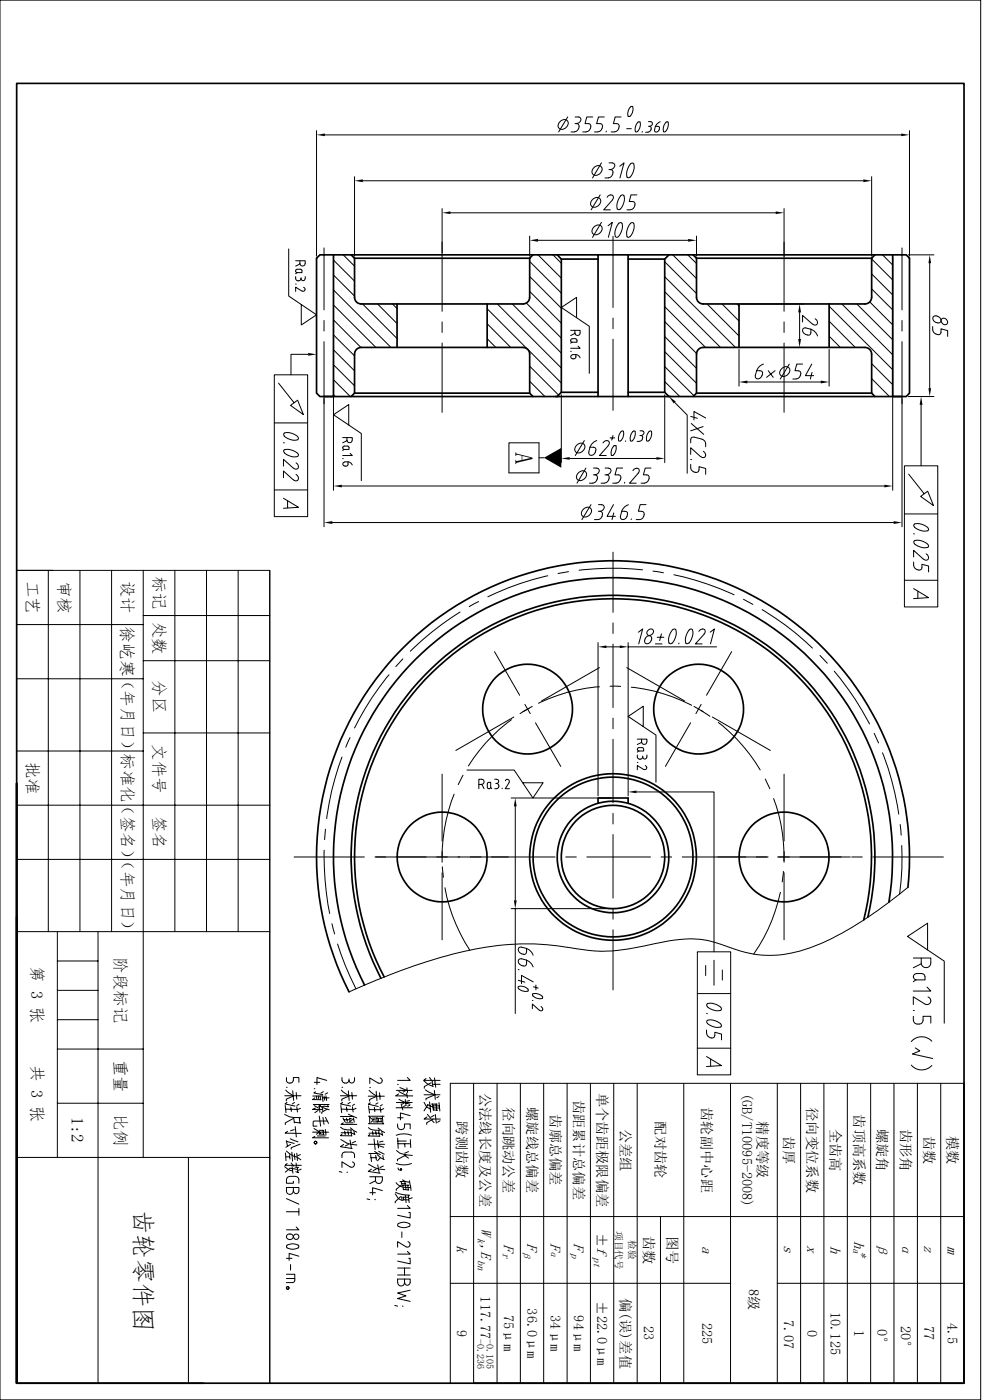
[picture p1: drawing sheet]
<svg xmlns="http://www.w3.org/2000/svg" width="297mm" height="420mm" viewBox="0 0 297 420" stroke-linecap="round" stroke-linejoin="round" font-family="sans-serif">
<g fill="none" stroke="#000" stroke-width=".3">
<path d="M0 0h293.9v419.9h-293.9zM94.9 39.2v37.6M168.1 36.2a1.28 1.28 0 0 1 1.9 0 1.28 1.28 0 0 1-.2 1.9 1.32 1.32 0 0 1-1.5 .7 1.32 1.32 0 0 1-1-1.3zM170.1 35.1l-2.7 4.5M172.3 37.1h.5M172.4 35.1h1a.92 .92 0 0 1 .7 .9 .92 .92 0 0 1-.7 .9l-.6 .1M172.8 37.1l.5 .1 .2 .4-.1 1M173.4 38.6l-.7 .8-1.5 .2M176.9 38.6l-.7 .8-1.5 .2M177.6 35.1h-1.7l-.6 2 1.5 .1 .3 .6-.1 .8M178.2 39.6h1M181.1 35.1h-1.7l-.6 2h1.3a1.42 1.42 0 0 1 .3 1.5 1.42 1.42 0 0 1-1.2 .9"/>
<path d="M181.7 39.3v.3M186.1 35.1h-1.7l-.5 2h1.2a1.42 1.42 0 0 1 .3 1.5 1.42 1.42 0 0 1-1.2 .9l-1 .1M187.8 38.6h1.4M188.2 34.8a2.36 2.36 0 0 1 1.3-2.9 2.6 2.6 0 0 1-.6 2.9M188.9 34.8l-.3 .2-.3-.2M191.1 39.4l-.3 .2-.3-.1M191.2 36.7a3.4 3.4 0 0 0-.8 2.8M191.8 36.7l-.4-.2-.2 .2M191.9 36.7a3.4 3.4 0 0 1-.8 2.8M192.5 39.5l-.1 .2M194.4 36.5h.7M194.4 37.9h.3"/>
<path d="M194.6 37.9l.6 .4-.1 .6M195 36.5a.7 .7 0 0 1 .5 .9 .7 .7 0 0 1-.8 .5M195.1 38.9l-.5 .6-1.1 .2M196.4 37.9l-.2 1a.68 .68 0 0 0 .7 .7 .68 .68 0 0 0 .6-.7M196.4 37.9l1.1 .1 .1 .6M197.7 38.6l-.1 .3M197.9 36.5l-1.1 .8-.3 .6M199.6 36.7l.4-.2a1.51 1.51 0 0 1 .1 1.9l-.6 1.1M199.6 36.7a2.74 2.74 0 0 0-.6 2.9l.5-.2M272.6 39.2v37.6M97.4 40.5h172.7M106.3 53v23.8"/>
<path d="M108.8 54.2h149.9M177.8 59.6a1.28 1.28 0 0 1 2 0 1.28 1.28 0 0 1-.3 1.9 1.32 1.32 0 0 1-1.5 .7 1.32 1.32 0 0 1-1-1.3zM178.3 50a1.28 1.28 0 0 1 1.9 0 1.28 1.28 0 0 1-.3 1.9 1.32 1.32 0 0 1-1.5 .7 1.32 1.32 0 0 1-1-1.2zM179.9 58.5l-2.7 4.4M180.3 48.9l-2.7 4.5M181.9 59.2a.92 .92 0 0 1 1.2-.7 .92 .92 0 0 1 .6 1.2l-.2 .2M182.5 50.9h.5M182.5 48.9h1M183 50.9a1.15 1.15 0 0 1 .8 1 1.15 1.15 0 0 1-.7 1.1l-.5 .3-1.3 .1M183.5 48.9a.92 .92 0 0 1 .8 .9 .92 .92 0 0 1-.8 .9l-.5 .1M183.6 60l-2.7 2.9h2M185.8 49.9l1.2-1-1.2 4.5"/>
<path d="M188.8 53.1l-.7 .2a3.6 3.6 0 0 1 1.4-4.4 2 2 0 0 1 .2 2.7l-.8 1.5M190.9 58.5h-1.8l-.5 2h1.2a1.42 1.42 0 0 1 .3 1.5 1.42 1.42 0 0 1-1.2 .9M261.2 53v23.8M86.5 74.7v14.1l8.4 5.6-4.6 3.1v-6.1M88.6 78.2h2.9v.8M89.9 78.2v.8M89.9 79.2l-1.3 .6M89.9 79a.76 .76 0 0 0 .8 .8 .76 .76 0 0 0 .7-.8M97.1 74.4v18.6M99.9 77.1v70M99.9 78l6.4 6.3M102.9 76.5l3.4 3.3"/>
<path d="M132.5 62.6v30.8M135 63.8h97.5M158.7 70.8v6M158.8 78.4l9.4 9.5M161.2 72.1h45M161.2 76.5l7 6.9M165.7 76.5l2.5 2.5M178.3 67.9a1.28 1.28 0 0 1 1.9-.1 1.28 1.28 0 0 1-.3 2 1.32 1.32 0 0 1-1.5 .7 1.32 1.32 0 0 1-1-1.3zM180.3 66.7l-2.7 4.5M182.2 67.7l1.3-1-1.2 4.5M183.7 70.9v21.3M184.4 71a4.3 4.3 0 0 1 1.4-4.2h.4a3.5 3.5 0 0 1-1.4 4.4l-.4-.2"/>
<path d="M185 62.7a4.4 4.4 0 0 1 1.4-4.2h.2a2 2 0 0 1 .2 2.7l-.8 1.5M185 62.7l.4 .2 .6-.2M187.9 62.9h1M188.9 71a3.6 3.6 0 0 0 .8-4.2h-.2a3.2 3.2 0 0 0-1.7 3.2l.2 1.1 .3 .1 .5-.2M199.2 78.5l9.5 9.6M201.6 76.5l7.1 7.1M206.1 76.5l2.6 2.5M208.7 70.8v6M235 62.6v30.8M261.2 77.7l6.3 6.3M264.5 76.5l3 3M267.5 77.1v70"/>
<path d="M270.3 74.4v18.6M272.2 76.5h7.7M278.6 79v37.5M88.6 83v.6a.77 .77 0 0 0 .8 .7 .77 .77 0 0 0 .8-.7M88.6 85.2h.2M88.7 80.9l1.5-.1 .3 .3v.7l-1.8-.1zM89 81.8l-.4 .3M90.2 83.3v.3M90.3 83.6a.59 .59 0 0 0 .5 .6 .59 .59 0 0 0 .6-.6M90.5 87.3l-1.9-1.2v1.3M91 86.2a.6 .6 0 0 1 .4 .8 .6 .6 0 0 1-.8 .3M91.5 83v.6"/>
<path d="M97.1 96.1v3.2M99.9 82.5l6.4 6.3M99.9 87l17.3 17.2M99.9 91.5l12.7 12.7M99.9 96l8.3 8.2M108.7 91.2l10.3 10.4M113.2 91.2l5.8 5.9M117.6 91.2l1.4 1.4M132.5 96.6v3.1M146 92.6l12 12.1M146 97.1l7.1 7.1M149.1 91.2l19.1 19.2"/>
<path d="M153.5 91.2l14.7 14.7M157.8 90.9l10.4 10.5M158.8 82.9l9.4 9.6M158.8 87.4l9.4 9.5M171 99.1h2.9v.8a.76 .76 0 0 1-.8 .7 .76 .76 0 0 1-.8-.7v-.8M172.8 95.3v-6.1l-4.6 3 8.4 5.7v14.1M183.7 95.4v3.2M199.2 83l21.2 21.2M199.2 87.5l16.7 16.7M199.2 92l12.3 12.2M199.2 96.5l9.5 9.5M211.9 91.2l9.6 9.6"/>
<path d="M216.4 91.2l5.1 5.1M220.9 91.2l.6 .6M222.1 91.2h18.8M235 96.6v3.1M239.6 93.7v8M240.5 96.6v-2l3 2.6M243 99.7a.66 .66 0 0 1-.3 .7 .66 .66 0 0 1-.7 .1l-.5-.1M243 98.8v1M243 98.8a3.4 3.4 0 0 1 2 2M243 98.8l-1.5-.4a.92 .92 0 0 0-1 .8 .92 .92 0 0 0 .8 1l.2 .1M244.3 95.6a.92 .92 0 0 1 .7 1.2 .92 .92 0 0 1-1.2 .6l-.3-.2M248.5 91.9l19 19"/>
<path d="M248.5 96.4l7.8 7.8M252.3 91.2l15.2 15.2M256.8 91.2l10.7 10.7M260.7 90.6l6.8 6.9M261.2 82.2l6.3 6.3M261.2 86.7l6.3 6.3M270.3 96.1v3.2M279.5 98l.2 1.5 .8 .7M280.5 94.7l.6 .2M280.5 94.8a.92 .92 0 0 0-1 .8 .92 .92 0 0 0 .8 1l.8 .3a.92 .92 0 0 0 1-.8 .92 .92 0 0 0-.8-1.1l-.2-.1M282.2 95.7a1.03 1.03 0 0 1 1.5 .2 1.03 1.03 0 0 1-.3 1.5 1.2 1.2 0 0 1-1.2-1.7zM82.2 112.4h10v42.6h-10z"/>
<path d="M83.5 114.9l4.6 5.9 1.1-.7 1.7 4.3-3.8-2.8 1-.8M92.4 106.3h-5.2v6.1M97.1 102.5v55.5M99.9 100.5l6.4 6.3M99.9 104.9l6.4 6.4M99.9 109.4l6.4 6.3M99.9 113.9l5.1 5.1M99.9 118.4l.6 .6M132.5 102.9v20.8M146 101.6l2.6 2.6M158.3 104.9l9.9 10M158.8 109.9l8.6 8.6"/>
<path d="M158.8 114.4l4.5 4.6M168.2 118.4v20.4M171 105.4h.2M171.4 102.7l-.4 .3M171.5 101.6a.51 .51 0 0 0-.5 .6 .51 .51 0 0 0 .5 .5h1.4v-.8l-.4-.3M171.5 101.6h1M171.7 107.7h.3M172.3 100l-1.3 .7M172.6 106.4v.9l-.6 .3M172.6 106.4l.5 .1 .8 .8M172.6 106.4h-.9a.59 .59 0 0 0-.6 .6 .59 .59 0 0 0 .6 .6M173.2 103.8l.7 .7h-2.9"/>
<path d="M183.7 101.8v21.3M199.2 101l9.5 9.5M199.2 105.5l9.5 9.5M199.2 110l8.8 8.7M199.2 114.5l4.6 4.5M199.2 118.4v20.4M221.5 104.8v11M222.1 104.2h18.8M224 114.6h22M226.8 111.2h1M226.8 111.2l-.4 1.5M227.8 111.3a.66 .66 0 0 1 .6 .2 .66 .66 0 0 1 .1 .7"/>
<path d="M228.5 112.2a1.21 1.21 0 0 1-.7 1.3 1.21 1.21 0 0 1-1.4-.3v-.5M228.8 109.2a3.4 3.4 0 0 0-2 2M230.3 111.2l1.4 2M232.3 111.2l-2.6 2M234.5 110.4a1.28 1.28 0 0 1 2 0 1.28 1.28 0 0 1-.3 1.9 1.32 1.32 0 0 1-1.5 .7 1.32 1.32 0 0 1-1-1.3zM235 102.9v20.8M236.6 109.2l-2.8 4.5M237.6 113.7h1M239.3 111.3a.95 .95 0 0 1 .8 .6 .95 .95 0 0 1-.4 1l-.6 .6-.5 .2M240.5 109.2h-1.7l-.5 2h1M243.3 109.2l-1.9 3.5h2.5M243.4 111.7l-.5 2"/>
<path d="M248.5 104.8v11M248.5 100.8l3.3 3.4M261.2 109.1l6.3 6.3M261.2 113.6l5.4 5.4M270.3 102.5v55.5M272.2 119h7.7M280.5 100.2l.8 .2 .6-.3 .1-1.5 2 .6v1.7M82.2 126.9h10M85 139.8v-2l2.9 2.7M85 132.8l.2 .1M85.2 129.9a4.3 4.3 0 0 1 4.2 1.4l.1 .2a2 2 0 0 1-2.8 .2l-1.5-.8M85.2 134.9a4.4 4.4 0 0 1 4.2 1.4l-.2 .6"/>
<path d="M85.2 135.9a4.7 4.7 0 0 0 4 1M85.3 129.9l-.3 .4 .3 .6M85.3 134.9l-.3 .4 .3 .5M88.7 138.9a.92 .92 0 0 1 .7 1.1 .92 .92 0 0 1-1.2 .6l-.2-.2M102.7 131.3h2.9v.7a.78 .78 0 0 1-.8 .8 .78 .78 0 0 1-.8-.8v-.7M102.7 137.6h.2M102.9 133.9h1.6l.1 .9-1.7-.1-.2-.4zM103.1 134.8l-.4 .3M103.3 138.6h1M104 132.2l-1.3 .6M104.3 138.6l.6 .1 .7 .8M104.3 138.6v.6a.74 .74 0 0 1-.9 .6 .74 .74 0 0 1-.5-1l.4-.2"/>
<path d="M104.5 127.5v-6.1l-4.6 3 8.4 5.6v14.2M104.9 136l.7 .7h-2.9M152.5 132.8h9v9.1h-9zM161.5 137.3h1.5M170.7 137.5h26M173.1 133.3a1.28 1.28 0 0 1 1.9 0 1.28 1.28 0 0 1-.2 1.9 1.32 1.32 0 0 1-1.5 .7 1.32 1.32 0 0 1-1-1.3zM175.1 132.2l-2.7 4.5M176.8 134.2l-.3 1.4a.92 .92 0 0 0 .8 1.1 .92 .92 0 0 0 1-.8l.3-.8M176.8 134.2h1M177.8 134.2a.66 .66 0 0 1 .7 .2 .66 .66 0 0 1 0 .8M178.9 132.2a3.4 3.4 0 0 0-2.1 2M180.7 132.9a.92 .92 0 0 1 1.2-.7 .92 .92 0 0 1 .6 1.2l-2.8 3.3h2"/>
<path d="M182.8 131.4h1.4M183.7 130.6l-.4 1.4M184 133.7a2.74 2.74 0 0 0-.7 3 2.27 2.27 0 0 0 1.2-3.1l-.5 .2M186.2 129.4a2.6 2.6 0 0 0-.6 2.9 2.36 2.36 0 0 0 1.3-2.9M186.8 129.4l-.4-.1-.2 .2M187.5 132.2v.2M189.7 129.4a2.74 2.74 0 0 0-.6 2.9 2.3 2.3 0 0 0 1.1-3l-.5 .2M191.8 130.6a.87 .87 0 0 1 .8 1 .87 .87 0 0 1-.9 .8h-.7M191.8 129.2l.7 .1a.7 .7 0 0 1 .5 .8 .7 .7 0 0 1-.8 .5M194.6 129.4a2.6 2.6 0 0 0-.6 2.9 2.36 2.36 0 0 0 1.2-2.9M195.2 129.4l-.4-.1-.2 .2M202.2 120.7l3.8 3.8v17.5"/>
<path d="M207 124.9l2 .6M207 136.3v-2l3 2.7M207 139.3l.1 1.5 .9 .8M207 137.8l.3 .1M207.2 127l3.7 3.3M210.4 131.7l-2.8-.6-.5 .6-.1 1.1M210.4 131.8l1 .8 .1 1.4M210.7 128l-3.7 1.2M210.8 135.4a.92 .92 0 0 1 .7 1.2 .92 .92 0 0 1-1.3 .5l-.2-.2M211.5 125.4l-3.5-2v2.6M271.1 139.7h10v42.4h-10zM276.1 121.5v18.2"/>
<path d="M82.2 147h10M85 143.3v-2l2.9 2.7M85 149.5l4.5 2.7-4.5 .3M86.2 150.2v2.2M88.7 142.3a.97 .97 0 0 1 .8 1.1 .97 .97 0 0 1-1.1 .8l-.4-.3M99.6 156.8h168.2M102.4 145.8h162.6M173.6 141.6a1.28 1.28 0 0 1 1.9 0 1.28 1.28 0 0 1-.2 1.9 1.32 1.32 0 0 1-1.5 .7 1.32 1.32 0 0 1-1-1.3zM175.1 152.5a1.28 1.28 0 0 1 1.9 0 1.28 1.28 0 0 1-.3 1.9 1.32 1.32 0 0 1-1.4 .7 1.32 1.32 0 0 1-1.1-1.3zM175.6 140.4l-2.7 4.5M176.7 144.9h1M177.1 151.4l-2.7 4.5"/>
<path d="M177.8 142.5h.6M177.9 140.4h1M178.2 155.9h1M178.3 142.5l.6 .2 .1 .7M178.9 140.5a.92 .92 0 0 1 .7 .9 .92 .92 0 0 1-.7 .9l-.5 .1M179.1 143.4l-.5 1-.9 .5M179.4 151.4h1M179.8 153.4l.3 .1a1.42 1.42 0 0 1 .3 1.4 1.42 1.42 0 0 1-1.2 1M180.2 144.9h.9M180.3 151.4a1.01 1.01 0 0 1 .7 1.2 1.01 1.01 0 0 1-1.2 .8h-.5M181.3 142.5h.5M181.4 140.4h1"/>
<path d="M181.8 142.5l.6 .2 .1 .7M182.4 140.5a.92 .92 0 0 1 .8 .9 .92 .92 0 0 1-.8 .9l-.5 .1M182.6 143.4l-.4 1-1 .5M183.6 144.9h1.1M183.9 151.4l-2 3.5h2.5M183.9 153.9l-.5 2M186.6 140.4h-1.7l-.6 2.1h1.3a1.36 1.36 0 0 1 .4 1.4 1.36 1.36 0 0 1-1.1 1h-.2M187.2 144.7v.2M187.3 153.4a.66 .66 0 0 1 .7 .3 .66 .66 0 0 1 0 .7M187.3 153.4h-.9l-.5 1.5M188 154.4a1.18 1.18 0 0 1-.6 1.3 1.18 1.18 0 0 1-1.4-.3v-.5M188.3 151.4a3.4 3.4 0 0 0-2 2"/>
<path d="M189.2 155.7l-.1 .2M189.7 141.2a.92 .92 0 0 1 1.2-.7 .92 .92 0 0 1 .5 1.2l-2.7 3.2h2M192.2 144.9h1M192.3 153.4l.6 .3 .1 .7M193.1 154.4l-.4 1-.5 .3-1.5 .2M193.6 151.4h-1.7l-.6 2h1M194.4 143.9l-.5 .7-.7 .3M194.6 143.4l-.2 .5M195.1 140.4h-1.7l-.6 2.1 1.5 .1 .2 .8M208 141.6l.5 .1M209.5 141l-.3 .6-.7 .1M209.5 141v-1l2 .5v1.8"/>
<path d="M271.1 154.2h10M272.3 142.2l4.7 5.9 1-.7 1.8 4.3-3.9-2.8 1.1-.8M278 158.2a4.2 4.2 0 0 0-4-.9l-.1 .3a3.6 3.6 0 0 0 4.4 1.4l-.3-.7M14.5 171.1v108.4M15.8 171.1h-10.8h75.9v243.9M24 171.1v108.4M33.4 171.1v108.4M42.9 171.1v176.1M52.4 171.1v108.4M61.9 171.1v108.4M71.4 171.1v108.4M80.9 171.1v243.9z"/>
<path d="M164.2 172.7a83.2 83.2 0 0 0-18 6.3M170.4 171.5l-3.1 .5M183.7 165.7v18M192.6 170.9a83.8 83.8 0 0 0-19 .2M195.7 171.3l3.1 .5M202 172.4a85.8 85.8 0 0 1 18 6M222.8 179.8l2.8 1.5M271.1 174.1h10M273.8 176.6l4.5 2.7-4.5 .3M273.8 160.1l.3 .1M273.8 168.6v1M273.9 169.6l.5 1 .9 .4"/>
<path d="M274.1 162.2a4.3 4.3 0 0 1 4.2 1.4v.2a2.09 2.09 0 0 1-2.8 .2l-1.4-.8-.2-.6 .2-.4M275.1 177.3v2.2M275.3 171l.9-.3 .1-1.4 2 .5v1.8M277.6 166.2a.92 .92 0 0 1 .7 1.1 .92 .92 0 0 1-1.3 .6l-3.2-2.8v2M5 187.4h37.9M42.9 198.2h38M42.9 184.7h38M120.7 197.7l-2.1 2.3M137.9 183.6a86.6 86.6 0 0 0-14.9 11.8M143.4 180.5l-2.8 1.5M148.2 195.5l7.5 13.1M179.2 192.8v46"/>
<path d="M181.7 194.1h4.1M183.7 186.9v3.1M183.7 193.2v19.1M188.3 192.8v46M188.3 194.1h26.5M191.3 189.7l1.3-1-1.2 4.5M194.2 189.1a.9 .9 0 0 1 1.5-.2 .9 .9 0 0 1-.4 1.5 .83 .83 0 0 1-1.3 0 .83 .83 0 0 1 .2-1.3zM195.3 191.7a.92 .92 0 0 0-.8-1.1 .92 .92 0 0 0-1 .8 .93 .93 0 0 0-.3 1.1 .93 .93 0 0 0 1 .6l.7-.5 .4-.9M196.4 193.2h2M197 191.2h2M198.2 190.2l-.5 2M200.5 192.9l.4 .2 .6-.2"/>
<path d="M201.5 188.9a4.7 4.7 0 0 0-1 4M201.6 188.9l.5-.2a2 2 0 0 1 .3 2.7l-.9 1.5M203.5 192.9l-.1 .3M205.5 192.9l.4 .2 .6-.2M206.5 192.9a3.6 3.6 0 0 0 .8-4.2h-.2a3.9 3.9 0 0 0-1.6 4.2M209.5 189.4a.92 .92 0 0 1 1.1-.7 .92 .92 0 0 1 .6 1.2l-.2 .3M211.1 190.2l-2.7 3h2M212.9 189.7l1.2-1-1.2 4.5M219.3 195.5l-7.5 13.1M228.4 182.9l.9 .5a80.6 80.6 0 0 1 14.2 11M245.7 196.6l2.2 2.4M5 203.6h37.9"/>
<path d="M42.9 219.9h38M116.6 202.4a79.8 79.8 0 0 0-10.3 16M153.3 215.9a51.5 51.5 0 0 0-12.9 13.9M154 215.1l-17.4 10M157.3 211.3l1.6 2.8M158.6 212.5l-2.7 1.6M159.5 211.9l-2.7 1.6M160.5 216.8l7.6 13.1M179.7 206a48.8 48.8 0 0 0-18.3 5M179.7 200.3l-17.4 10M182.8 205.9h3.2M183.7 215.4v3.2"/>
<path d="M187.8 200.3l17.4 10M189.2 206.2a50.8 50.8 0 0 1 18.1 5.4M192.8 217.9v-6l-4.5 3 8.3 5.6v14.2M207 216.8l-7.6 13.1M208 211.9l2.7 1.6M210.1 213.1l2.7 1.8M210.1 211.3l-1.5 2.8M213.5 215.1l17.4 10M215.3 216.7a50.3 50.3 0 0 1 12.5 14.3M250 201.3a85.1 85.1 0 0 1 10.6 15.9M5 225.3h37.9M102.5 227.1a80.4 80.4 0 0 0-4.6 18.5"/>
<path d="M104.9 221.3l-1.3 2.9M132.5 232.2v20.1M136.1 238.3a51.1 51.1 0 0 0-3.6 18.6M138.8 232.5l-1.5 2.9M140 231h14.1l5.6 8.4 3.1-4.6h-6.1M143.5 235.3h.8M144.3 235.3a.76 .76 0 0 0 .8-.8 .76 .76 0 0 0-.8-.7h-.8v2.8M144.4 235.3l.7 1.3M146.2 234.8l.9-.1v1.4a.51 .51 0 0 1-.5 .5 .51 .51 0 0 1-.6-.5zM147.1 236.2l.3 .4M148.3 233.8h.6a.59 .59 0 0 1 .6 .6 .59 .59 0 0 1-.6 .6M148.3 236.6h.6"/>
<path d="M148.6 235l.7 .2 .2 .5M149.5 236l-.2 .4-.4 .2M149.5 235.7v.3M150.5 236.4v.2M151.5 234.2a.6 .6 0 0 1 .8-.3 .6 .6 0 0 1 .3 .8M152.6 234.7l-1.2 1.9h1.3M153.2 239.4h29.9M183.7 221.8v19M190.8 237.6h23.2v47.9M191 221.7h2.9v.8M191 224.7v.1M191 226.5v.6"/>
<path d="M191 228.7h.2M191.1 224.7l.2-.4h1.3l.3 .3v.7h-1.4l-.4-.5M191.1 227.1l.1 .4 .4 .2M191.4 225.3l-.4 .3M191.6 227.8h.4M192.3 221.7v.8M192.3 222.7l-1.3 .7M192.3 222.5a.76 .76 0 0 0 .8 .8 .76 .76 0 0 0 .7-.8M192.6 227.1l-.2 .4-.4 .2M192.6 226.8a.64 .64 0 0 0 .5 .9 .64 .64 0 0 0 .7-.6M192.9 230.8l-1.9-1.1v1.2M193.4 229.7a.6 .6 0 0 1 .4 .8 .6 .6 0 0 1-.8 .3"/>
<path d="M193.9 226.5v.6M229.4 233.7l1.3 2.9M231.9 239.6a48.7 48.7 0 0 1 3 18.6M235 232.2v20.1M262 220l1.3 2.9M264.5 225.8a84.2 84.2 0 0 1 4.9 18.4M5 257.8h75.9M5 241.6h75.9M88.1 257.1h21.1M97.2 255.1l-.1 1.1a92.2 92.2 0 0 0 1.7 17.8M97.5 248.8l-.2 3.1M112.4 257.1h54"/>
<path d="M132.5 255.5v3.2M154.4 241.9v28.2M169.5 257.1h3.2M175.9 257.1h19M183.7 244v3.2M183.7 250.4v19M198.1 257.1h3.2M230.2 257.1h-25.7M235 255.5v3.2M254.8 257.1h-21.8M255.3 257.1h3.1M261.6 257.1h21.1"/>
<path d="M269.8 247.4l.3 3.1M270.3 253.7a76.4 76.4 0 0 1-.7 14.5M5 279.5h75.9zM17.2 279.5v67.7M29.4 279.5v135.5M99.5 277.1l.8 3.1M132.5 261.8v20.1M132.6 260.1l.3 3.1M133.3 266.3a50.1 50.1 0 0 0 7.5 18.7M153.2 272.6h29.9M154.4 272.6v31.4M183.7 272.6v3.2"/>
<path d="M183.7 278.9v18.1M233.9 267.7a50.7 50.7 0 0 1-8 18.5M234.8 261.4l-.4 3.2M235 261.8v20.1M272.1 266.2a107.6 107.6 0 0 1-28.8 17.9 33 33 0 0 1-25.9-.3 29 29 0 0 0-18.3-1.3l-1.5 .3a69.2 69.2 0 0 1-19.4 2.5l-1.8-.2a99.1 99.1 0 0 0-25.4-1.6 130.6 130.6 0 0 0-36.8 10l-9.6 4.1M17.2 288.3h12.2M17.2 297.1h12.2M101.2 283.2a86.6 86.6 0 0 0 5.5 13.4M155.3 290.9h.3M155.3 294.1l2 .5M155.4 296l-.1 .3 .1 .3M155.4 296.6a3.4 3.4 0 0 0 2.8 .7"/>
<path d="M155.4 295.9a2.36 2.36 0 0 1 2.9 1.3l-.1 .1M157.8 284.5a3.4 3.4 0 0 1 2 2.1M157.8 288a3.4 3.4 0 0 1 2 2.1M157.8 285.5a.66 .66 0 0 1-.3 .7 .66 .66 0 0 1-.7 0l-.5-.1M157.8 284.5l-1.5-.4a.92 .92 0 0 0-1 .8 .92 .92 0 0 0 .7 1.1l.3 .1M157.8 288l-1.5-.3a.92 .92 0 0 0-1 .7 .92 .92 0 0 0 .7 1.1l.3 .1M157.8 288v1a.66 .66 0 0 1-.3 .7 .66 .66 0 0 1-.7 0l-.5-.1M157.8 284.5v1M159.8 294.6l-3.5-2v2.5M159.9 296l1.4 .4M160.6 295.5v1.4M162.5 298.9l.1 .2-.1 .4"/>
<path d="M162.5 298.9a2.6 2.6 0 0 0-2.9-.6 2.36 2.36 0 0 0 2.9 1.3M209 298.1h10M209 285.5h10v37h-10zM211.5 289.6v3.1M214 288.1v7.5M216.5 291v3M273.7 287.4h5.3a2.95 2.95 0 0 1-.3 2.3 1.45 1.45 0 0 1-1.6 .5 1.45 1.45 0 0 1-1-1.4v-1.4M273.7 292.9v.2M273.8 292.9l.2-.5 .6-.3h2l.3 .3 .3 .5v1.1h-2.6l-.6-.3-.2-.6M274.5 294l-.8 .5M276.1 289.1l-2.4 1.2M277.8 296.1l1.2 1.2h-5.3"/>
<path d="M278 284.9v-8l-6 4 11 7.4v18.7M278.1 299.1a1.16 1.16 0 0 1 .8 1.5 1.16 1.16 0 0 1-1.7 .6l-3.5-2.2v2.4M17.2 314.7h25.7M17.2 305.9h12.2M159.6 302.6v-1.4l2 1.9M159.6 300.1l.1 .1M162.1 302l.5 .8M162.7 302.7a.58 .58 0 0 1-.4 .6 .58 .58 0 0 1-.7-.3M209 314.5h10M211.8 316.9l4.4 2.8-4.4 .3M211.8 304l.2 .1M211.8 309v1"/>
<path d="M211.8 310a1.52 1.52 0 0 0 2.3 1.1l.1-1.4 2 .5v1.8M212 301.1a4.4 4.4 0 0 1 4.2 1.4v.2a2 2 0 0 1-2.7 .2l-1.5-.9M212 306.1a4.7 4.7 0 0 1 4 1M212 307a3.8 3.8 0 0 0 4.2 .9l-.2-.7M212 301.1l-.2 .4 .2 .5M212 306.1l-.2 .4 .2 .5M213 317.7v2.1M273.1 319.5a4.1 4.1 0 0 0 6.2 .2M273.7 304.9v1.2M273.7 303.1h.3M273.8 306.1a1.47 1.47 0 0 0 1.4 1.1 1.47 1.47 0 0 0 1.4-1.1v-1.2h2.4v2M274.3 314.4l1.4 .9-2.2 .9 6 1.3"/>
<path d="M279.3 312.3a4.1 4.1 0 0 0-6.2 .2M17.2 331h25.7M85.3 334.3l1.4 .7 3.4 .3M85.3 328.7h4.9M85.5 331.6l.2 2.2M85.6 327l2.2 1.7M85.7 332.7l3.4 .1M85.9 323.3v.8a1.04 1.04 0 0 0 1 .8 1.04 1.04 0 0 0 1-.8v-.8h1.7v1.4M85.9 326.2h.2M86 330.7l-.6 .5 3 .6M86.2 339.4l-.7 .5 4.8 .1M87.2 332.1l.1 1.3"/>
<path d="M87.7 327.2l.3 2.9M87.8 328.8l-2 .9v.6M88 335.5l-2.5 1.3v.6M88 335.2l.2 1.6M88.2 338.9l-1.1 .3M88.2 336.7l1.9 .2M88.3 330.7l-.7 .5M88.5 338l.3 3.1M88.8 327.7l.1 2M88.9 332l.3 1.6M89.6 331.3l-.6 .3M89.7 335.3l.2 1.5"/>
<path d="M90 332.5l-.8 .4M93.7 339.6h4.8M93.7 328.8h2.5M93.9 331.3h4.7M94.1 338.5l1.8 1.1M94.2 324.7h1.6M94.2 326.6h.2M94.2 331.7l1.3 .7M94.4 329.4l-.7 .5h2.5M94.5 327.5l-.4 .4 2.6 .5M94.5 332.4l-.8 .4h2.9M94.8 328.8l.2 .8"/>
<path d="M95.3 333.1l-.9 .7M95.4 328.8l.1 .8M95.7 334.8l.4 3M95.7 339.6l-.9 .7M95.7 339.1h1.3M95.7 332.1l.2 1.6M95.9 328.8l.2 1.1M96.1 339.9l-.4 .3 1.5 .1M96.1 331.6l-.6 .3 2.9 .1M96.2 332l2.4 .9M96.5 328.5l.3 2M96.6 332.4l.2 .9"/>
<path d="M96.6 329.4h2M96.8 335.2l.3 2.1M96.8 339.1l.2 1.1M96.9 327.5l-.7 .4M97.1 328.8l.2 1.2M97.5 338.8l.2 1.7M97.5 335.2l1 1.8M97.7 328.7l.2 1.5M97.9 324.1l-2.9-.8v2M98 336.3h-3.9l-.2 .2v1.4l1.1-.1M98 332.7l-1.6 1v.4M98.2 331.3l.1 .7"/>
<path d="M98.2 327.8l-.7 .5M102 328.7h4.9M102 334.9h3.9M102.1 338.2l.7 .5 2.7 .3M102.2 331.6l.2 2.2M102.2 339.8h3M102.3 327l2.2 1.7M102.4 332.7l3.3 .1M102.5 323.3v.8a1.04 1.04 0 0 0 1 .8 1.04 1.04 0 0 0 1.1-.8M102.5 326.2h.2M102.7 330.7l-.6 .5 3 .6M102.8 335.4l.7 1.2"/>
<path d="M102.9 336.8l-.7 .5h4.7M103.1 335.9h1.7M103.3 339.3l.2 1.1M103.7 336.8h2M103.8 335.4l.3 1M103.8 332.1l.2 1.3M104.3 339.3l.1 1.1M104.4 327.2l.2 2.9M104.4 334.3l2.5 1.1M104.5 328.8l-2.1 .9v.6M104.6 323.7v.4M104.9 330.7l-.6 .5"/>
<path d="M105 338.3l1.9 1.3M105.2 339l.2 1.7M105.3 339.9l1.1 .5M105.5 327.7l.1 2M105.5 336.2l-.8 .3M105.6 332l.2 1.6M105.9 335.4l.3 1.3M106 335.9l-1.3-.5 .3 .9M106.1 339.3l.2 1.1M106.3 323.3l-.1 .8a.8 .8 0 0 1-.8 .8 .8 .8 0 0 1-.8-.8M106.3 331.3l-.6 .3M106.7 332.5l-.8 .4"/>
<path d="M110.4 328.8h4.8M110.4 338.3l.8 .5 2.5 .3M110.4 331.8l.3 2.1M110.4 334.9h4.7M110.4 337.1h4.6M110.6 339.9h2.9M110.6 327.1l2.2 1.7M110.7 332.9h3.3M110.7 334.9l.1 2.1-.2 .1M110.8 326.3h.2M110.9 335.2l.5 .5 1.2 .3M111 330.8l-.6 .5 3 .6"/>
<path d="M111.6 339.4l.2 1.1M111.7 335.4h1.5M111.8 336.5l1.4 .1M111.8 336l-.6 .7M112.2 332.2l.2 1.3M112.6 339.4l.2 1.1M112.7 327.4l.3 2.8M112.8 328.9l-2 .9v.6M112.9 335.4l.2 1.1M113.2 335.5h1.1M113.3 330.8l-.7 .5M113.3 338.4l2 1.4"/>
<path d="M113.4 335.5l.1 1M113.5 336.5h.9M113.5 339.1l.2 1.8M113.7 340l1 .5M113.7 327.8l.2 2M113.9 332.1l.3 1.6M113.9 323.4a.81 .81 0 0 1 .6 1.1 .81 .81 0 0 1-1.2 .4l-2.5-1.5v1.6M114.2 335.5l.1 1M114.4 339.4l.2 1.1M114.6 334.9l.2 2.2M114.6 331.4l-.6 .4M115 332.6l-.8 .4"/>
<path d="M118.7 332.3h4.9M118.8 330.8h4.7M118.8 327.1h4.7M119.2 325.3h.2M119.2 335.3h1.6M119.2 337.2v.8M119.2 338l.3 .6 .5 .2M119.5 328.2l-.9 .6h5.1M119.5 327.4l2.5 1.3M119.5 329.8l2 1M119.8 326.3l2.1 .8M120 338.9h.4"/>
<path d="M120.2 331.1l.5 1.9M121.3 330.8l-.7 .4M121.5 329.9l.2 1.5M121.6 330.9l1.3 .4M121.6 327.1l-.8 .5M121.8 331.6l-.9 .3M121.9 327.9l.2 1.4M121.9 326.3l.3 1.4M122.1 323.3l.8 .8h-3.7M122.8 330.2l-.9 .2M122.8 331.6l-.6 .3M122.9 334.7l-2.9-.8v2.1"/>
<path d="M122.9 338.7v-1.5h-1.7v1l-.3 .5-.5 .1M127 324.2l1.5 1.2 1.3 .5M127.1 330.7l.7 1.3M127.1 328.4h4.8M127.5 326.9l2.7 1.5M127.7 323.6l-.7 .5h4.9M127.8 332.1l1.1 .6M128 335.1l-.9 .6h4.9M128.1 334.3l1 1.2M128.7 330.6l.4 3.1M128.7 323.3l1 1.3M129.2 324.8l-2 1.2v.5"/>
<path d="M129.3 336l.8 .8M129.3 331.2h1.7M129.5 324.7l.2 1.1M129.6 332.1l-1.4-.7-1.1 1.8M129.6 325.3h2.3M129.7 331.2l.2 1.8M129.8 331.8h1.9M129.8 332.4h1.9M129.8 335.7l-1.9 1.1v.5M129.9 333l1.2 .1M130.1 334.6l-.9 .5M130.2 328.5l-2.5 1.1v.4"/>
<path d="M130.2 327.1l.3 2.7M130.2 323.4l.2 1.2M130.3 324.7l.3 1.5M130.5 334.3l.3 2.6M130.7 331.2l.2 1.8M131.5 329l-.6 .3M131.6 330.8l.2 2.5M131.9 336.2l-.8 .5M141.9 325v90M149 325v90M156 325v90M162.9 325v90"/>
<path d="M170 325v90M177 325v90M183.9 325v90M191 325v90M204.9 325v90M218.9 325v90M233 325v90M239.9 325v90M246.9 325v90M254 325v90M260.9 325v90M267.9 325v90"/>
<path d="M275 325v90M281.9 325v90M288.9 325h-153.9v90M5 347.2h75.9M56.5 347.2v67.8M85.3 350l1.5 1.1 .9 .2M85.6 345.9l.1 2.3M85.6 347h1.2M85.8 342.2l.4 1.7M85.9 345.3l2.1 1.5 1.1 .3 1.1 .8M85.9 342.4l2.3 .6M85.9 359.6l3.7 1.6"/>
<path d="M86.1 349l-.7 .6h4.9M86.8 346.4l.1 1.3M87 341.6l2.3 1M87.1 343.3l-1.4 .9M87.2 348.9l.9 .9M87.5 345.7l.2 2.6M87.5 350l.3 2M87.9 354.4v.6h-2l.1-1.6 .9-.5 2.2 .2 .4 .6 .1 1.3M87.9 356.2v1.1a1.02 1.02 0 0 1-1 1 1.02 1.02 0 0 1-1-1v-1.1h3.7v1.1a.8 .8 0 0 1-.8 .8 .8 .8 0 0 1-.8-.8M88.2 346.2l.2 1.7M88.4 350.1l1.1 .1M88.6 351.5l.9 .3"/>
<path d="M88.7 348.9l.2 1M88.9 350.8l-2-.4-1.4 1.3M88.9 345.9l.3 2.2M89.1 350.2l.2 1.5M89.9 343.2l-2.6 1.1v.4M90 346.4l-.8 .3M90.3 350.7l-.8 .4M94.4 340.9l-.7 .4h4.8M95.1 340.8h2.4M101.7 351.5l.8 .2M102.2 341.8l1.7 1.1 3.1 .6M102.5 347.3v-1l.5-.6 2.3-.1 .8 .5 .2 1.2"/>
<path d="M102.5 340.2l-.5 .5h3.5M103 343.3l-1 .7 3.5 .6M104 351.7h.2M104.4 343.3l-.9 .5M104.9 342l.4 2.5M105 350.1l-2.5-1.6v1.7M105.6 348.6a.81 .81 0 0 1 .5 1.1 .81 .81 0 0 1-1.1 .4M106.6 342.4l-1.1 .5M110 359.7l.8 .2M110.4 343.3h4.9M110.4 349.2l3.1 1.5 1.8 .2M110.8 357.8h1.7"/>
<path d="M110.8 340.3l-.4 .5 3.4 .1M110.8 353h3.8v1a1.04 1.04 0 0 1-1 1 1.04 1.04 0 0 1-1.1-1v-1M111.1 346.4l.2 2M111.2 347.3h1.5M111.3 350.7l-.9 .7 3.5 .6M112.1 341.7l.3 3.1M112.3 345.4l.9 .6h-2.7M112.3 359.9h.2M112.5 354.2l-1.7 .9M112.6 346.6l.2 1.4M112.7 350.7l-.9 .5M113.1 346.4l.9 .9 1.1 .6"/>
<path d="M113.2 342.2l.3 2.2M113.2 346l.8 .4M113.2 349.4l.5 2.5M113.4 343.7l1.6 .5M113.5 345.4l1.6 .8M114 347.3l-.8 .9M114.6 357.2l-2.9-.9v2.1M114.7 346.6l.2 1.2M114.8 342.3l-1.1 .3M114.9 349.8l-1 .5M118.4 358.1l1 1.4 1.2 .6M118.6 357.7l.9 .4 3.3 .5"/>
<path d="M118.7 354.8a4.1 4.1 0 0 0 4.4 1.5M118.7 349a6.4 6.4 0 0 0 4.6 0M118.7 340.6a6.4 6.4 0 0 1 4.6 0M118.8 345.1l1 .8 1.7 .5M119.1 347.9v.3M119.2 341.4l.1 3.1M119.3 342.3h2.5M119.3 343.1h3.7M119.3 350.4l.2 .5 .6 .1M119.9 354.5l2.8 .2M120.1 359l-1.7 1.5v.3M120.2 350.9h.1"/>
<path d="M120.2 350.7v.2zM120.2 354.5l.2 .7M120.4 359l.1 1.1M120.4 355l1.2 .2M120.4 355.4l-1.7 1.4 .1 .3M120.6 355.6h2M120.7 353.9l.8 .6M120.7 359.2h1.7M120.7 355.6l.2 1.4M120.9 359.2l.1 .8M120.9 356.8l1.6 .2M121 359.9l1.4 .1"/>
<path d="M121.3 343.1l.1 1M121.3 354.5l.2 .6M121.4 346.4l2.2 .2M121.4 346.7l1 .7M121.5 358.6l.2 2.2M121.5 355.8l.2 .9M121.7 346.5l-2.6 1.4M122.2 355.6l.2 1.4M122.4 358.6l.2 2.2M122.4 345.5l-1.1 .4M122.7 354.2l.2 1.1M123 341.9l.1 2.4"/>
<path d="M123 355.6l.2 1.5M123.6 359.3l-.9 .3M85.9 363.5h3.7M85.9 377.5h1.6M86.1 373.5l-.2 .4a2.11 2.11 0 0 0 2.7 .8l.9-.5-.1-.7M86.1 373.5a3.4 3.4 0 0 1 3.3 0M86.7 371.8a.85 .85 0 0 1-.8-1.1 .85 .85 0 0 1 1.2-.5 .8 .8 0 0 1 .8 .8 .8 .8 0 0 1-.8 .8M86.7 371.9h.4M87.1 379.3v1.7M88.8 368.1l.8 .8h-3.7M89.6 376.9l-2.9-.9v2.1M89.6 362.5v2.1"/>
<path d="M119.3 367.2a2.95 2.95 0 0 1 3.6 .1v.2a2.2 2.2 0 0 1-2.7 .7l-.9-.4zM120.4 369.6v1.6M122.1 361.7l.8 .8h-3.7M122.1 375.4l.8 .8h-3.7M122.3 372.5l.4 .3 .2 .5M122.5 363.7h.4v1.7l-3.7-.8M122.5 377.5h.4v1.6l-3.7-.8M122.9 373.3a.79 .79 0 0 1-1.2 .7l-2.5-1.5v1.6M135 365h153.9M198 365v50M85.9 382.3h2.4v1.7l-.3 .7-2.1 .1M85.9 383.5h2.4"/>
<path d="M118.3 391.6l.9 .2M119.2 380.4h3.7M119.2 382.5h3.7M120.6 391.8h.2M121.2 380.4v2.1M121.2 383.7v1.1a1.02 1.02 0 0 1-1 1 1.02 1.02 0 0 1-1-1M121.3 384.8a.8 .8 0 0 0 .8 .8 .8 .8 0 0 0 .8-.8M122.9 384.8v-1.1h-3.7v1.1M122.9 387.1l-3.7 .8 2.5 .8-2.5 .9 3.7 .8M135 385h83.9M233 385h55.9"/>
<circle cx="94.6" cy="342.8" r=".42"/>
<circle cx="94.6" cy="342.8" r=".37"/>
<circle cx="120.2" cy="350.8" r=".2"/>
<circle cx="120.2" cy="350.8" r=".12"/>
<circle cx="88.8" cy="371" r=".8"/>
<circle cx="86.2" cy="386.4" r=".42"/>
<circle cx="86.2" cy="386.4" r=".37"/>
</g>
<g fill="none" stroke="#000" stroke-width=".51">
<path d="M5 25h283.9v390h-283.9zM99.9 76.5v42.5h-2.8M105.2 76.5h54.5M106.3 77.5l-1.1-1h-9.3l-1 1v40.4l1 1.1h1.2M106.3 77.5v11.7a2.02 2.02 0 0 0 1.9 2h48.6a2.02 2.02 0 0 0 1.9-2v-11.7M106.3 77.5h52.4M158.7 77.5l1-1h7.3l1.2 1.2v40M167.1 76.5h33.3M168.2 77.7h11M179.2 76.5v42.5M188.3 76.5v42.5M188.3 77.7h10.9"/>
<path d="M207.7 76.5h54.5M208.7 77.5l-1-1h-7.2l-1.3 1.2v40M208.7 77.5v11.7a2.02 2.02 0 0 0 2 2h48.5a2.02 2.02 0 0 0 2-2v-11.7M208.7 77.5h52.5M261.2 77.5l1-1h9.4l1 1v40.4l-1 1.1h-1.3M267.5 76.5v42.5h2.8M119 91.2v13M146 91.2v13M221.5 91.2v13M248.5 91.2v13M106.3 117.9v-11.7a2.02 2.02 0 0 1 1.9-2h48.6a2.02 2.02 0 0 1 1.9 2v11.7M106.3 117.9h52.4l1 1.1"/>
<path d="M106.3 117.9l-1.1 1.1M166.5 119h34.5M168.2 117.7l-1.2 1.3h-69.9M168.2 117.7h11M188.3 117.7h10.9M199.2 117.7l1.3 1.3h69.8M208.7 117.9v-11.7a2.02 2.02 0 0 1 2-2h48.5a2.02 2.02 0 0 1 2 2v11.7M261.2 117.9h-52.5l-1 1.1M261.2 117.9l1 1.1M5 235v180h56M5 235v180v-140M5 235v180"/>
<path d="M179.2 241v-1.6h9.1v1.6M258.9 276a77.5 77.5 0 0 0-84.3-95.8 77.5 77.5 0 0 0-59.5 112.9M260.1 275.2a78.5 78.5 0 0 0-86.2-96 78.5 78.5 0 0 0-59.7 114.3M266.4 270.7a83.8 83.8 0 0 0-95.8-96.4 83.8 83.8 0 0 0-61.3 121.2M272.1 266.2a88.9 88.9 0 0 0-104.7-96.4 88.9 88.9 0 0 0-62.8 127.8M288.9 325v90h-147"/>
<circle cx="158.1" cy="212.7" r="13.5"/>
<circle cx="209.4" cy="212.7" r="13.5"/>
<circle cx="132.5" cy="257.1" r="13.5"/>
<circle cx="183.7" cy="257.1" r="25"/>
<circle cx="183.7" cy="257.1" r="16.7"/>
<circle cx="183.7" cy="257.1" r="15.5"/>
<circle cx="183.7" cy="257.1" r="24"/>
<circle cx="235" cy="257.1" r="13.5"/>
</g>
<g fill="#000">
<path d="M94.9 40.5l2.5-.5v.9zM106.3 54.2l2.5-.4v.9zM258.7 53.8l2.5 .4-2.5 .5zM270.1 40l2.5 .5-2.5 .4zM132.5 63.8l2.5-.4v.8zM158.7 72.1l2.5-.4v.8zM206.2 71.7l2.5 .4-2.5 .4zM232.5 63.4l2.5 .4-2.5 .4zM278.6 76.5l.5 2.5h-.8zM239.6 91.2l.5 2.5h-.9zM92.4 105.9l2.5 .4-2.5 .4zM221.5 114.6l2.5-.4v.8z"/>
<path d="M239.2 101.7h.9l-.5 2.5zM246 114.2l2.5 .4-2.5 .4zM278.3 116.5h.8l-.5 2.5zM163 137.3l5.2-2.9v5.9zM168.2 137.5l2.5-.4v.8zM196.7 137.1l2.5 .4-2.5 .4zM200.5 119l2 1.4-.6 .6zM276.1 119l.4 2.5h-.9zM97.1 156.8l2.5-.5v.9zM99.9 145.8l2.5-.4v.8zM265 145.4l2.5 .4-2.5 .4zM267.8 156.3l2.5 .5-2.5 .4z"/>
<path d="M179.2 194.1l2.5-.5v.8zM185.8 193.6l2.5 .5-2.5 .3zM188.3 237.6l2.5-.4v.8zM154.4 239.4l.5 2.5h-.9zM154 270.1h.9l-.5 2.5z"/>
</g>
<text font-size="7.5" x="154.4" y="135.5" transform="rotate(90 154.4 135.5)">A</text>
<text font-size="7.3" x="40.4" y="362.9" transform="rotate(90 40.4 362.9)">齿轮零件图</text>
<g font-size="5.1">
<text x="36.3" y="187.8" transform="rotate(90 36.3 187.8)">徐屹寒（年月日）标准化（签名）</text>
<text x="21.5" y="335.2" transform="rotate(90 21.5 335.2)">1:2</text>
</g>
<g font-size="5">
<text x="46" y="172.9" transform="rotate(90 46 172.9)">标记</text>
<text x="8" y="174.3" transform="rotate(90 8 174.3)">工艺</text>
<text x="17.5" y="174.3" transform="rotate(90 17.5 174.3)">审核</text>
<text x="36.5" y="174.3" transform="rotate(90 36.5 174.3)">设计</text>
<text x="46" y="186.5" transform="rotate(90 46 186.5)">处数</text>
<text x="46" y="204.1" transform="rotate(90 46 204.1)">分区</text>
<text x="46" y="223.3" transform="rotate(90 46 223.3)">文件号</text>
<text x="8" y="228.5" transform="rotate(90 8 228.5)">批准</text>
<text x="46" y="244.7" transform="rotate(90 46 244.7)">签名</text>
<text x="36.5" y="256.3" transform="rotate(90 36.5 256.3)">（年月日）</text>
<text x="34.5" y="287.2" transform="rotate(90 34.5 287.2)">阶段标记</text>
<text x="9.4" y="289.8" transform="rotate(90 9.4 289.8)">第 3 张</text>
<text x="34.5" y="317.9" transform="rotate(90 34.5 317.9)">重量</text>
<text x="9.4" y="319.6" transform="rotate(90 9.4 319.6)">共 3 张</text>
<text x="34.5" y="334.1" transform="rotate(90 34.5 334.1)">比例</text>
</g>
<g font-size="4.5">
<text x="144.2" y="368.5" transform="rotate(90 144.2 368.5)">W ,E</text>
<text x="137" y="373.6" transform="rotate(90 137 373.6)">k</text>
<text x="151" y="373.1" transform="rotate(90 151 373.1)">F</text>
<text x="157.9" y="372.8" transform="rotate(90 157.9 372.8)">F</text>
<text x="165" y="372.8" transform="rotate(90 165 372.8)">F</text>
<text x="172" y="372.8" transform="rotate(90 172 372.8)">F</text>
<text x="210.4" y="373.7" transform="rotate(90 210.4 373.7)">a</text>
<text x="234.9" y="373.6" transform="rotate(90 234.9 373.6)">s</text>
<text x="241.9" y="373.6" transform="rotate(90 241.9 373.6)">x</text>
<text x="249" y="373.7" transform="rotate(90 249 373.7)">h</text>
<text x="256" y="372.2" transform="rotate(90 256 372.2)">h</text>
<text x="262.9" y="372.6" transform="rotate(90 262.9 372.6)">β</text>
<text x="270" y="372.5" transform="rotate(90 270 372.5)">α</text>
<text x="276.9" y="373.6" transform="rotate(90 276.9 373.6)">z</text>
<text x="283.9" y="373.7" transform="rotate(90 283.9 373.7)">m</text>
</g>
<g font-size="4.3">
<text x="143.9" y="327.8" transform="rotate(90 143.9 327.8)">公法线长度及公差</text>
<text x="172" y="329.9" transform="rotate(90 172 329.9)">齿距累计总偏差</text>
<text x="178.9" y="327.8" transform="rotate(90 178.9 327.8)">单个齿距极限偏差</text>
<text x="222.4" y="327.8" transform="rotate(90 222.4 327.8)">(GB/T10095-2008)</text>
<text x="150.9" y="332.1" transform="rotate(90 150.9 332.1)">径向跳动公差</text>
<text x="157.9" y="332.1" transform="rotate(90 157.9 332.1)">螺旋线总偏差</text>
<text x="165" y="334.3" transform="rotate(90 165 334.3)">齿廓总偏差</text>
<text x="210.4" y="332.1" transform="rotate(90 210.4 332.1)">齿轮副中心距</text>
<text x="241.9" y="332.1" transform="rotate(90 241.9 332.1)">径向变位系数</text>
<text x="256" y="334.3" transform="rotate(90 256 334.3)">齿顶高系数</text>
<text x="136.9" y="336.4" transform="rotate(90 136.9 336.4)">跨测齿数</text>
<text x="186" y="338.5" transform="rotate(90 186 338.5)">公差组</text>
<text x="196.5" y="336.4" transform="rotate(90 196.5 336.4)">配对齿轮</text>
<text x="227" y="336.4" transform="rotate(90 227 336.4)">精度等级</text>
<text x="234.9" y="340.7" transform="rotate(90 234.9 340.7)">齿厚</text>
<text x="249" y="338.5" transform="rotate(90 249 338.5)">全齿高</text>
<text x="262.9" y="338.5" transform="rotate(90 262.9 338.5)">螺旋角</text>
<text x="270" y="338.5" transform="rotate(90 270 338.5)">齿形角</text>
<text x="276.9" y="340.7" transform="rotate(90 276.9 340.7)">齿数</text>
<text x="283.9" y="340.7" transform="rotate(90 283.9 340.7)">模数</text>
<text x="179" y="369.9" transform="rotate(90 179 369.9)">±f</text>
<text x="193" y="370.7" transform="rotate(90 193 370.7)">齿数</text>
<text x="199.9" y="370.7" transform="rotate(90 199.9 370.7)">图号</text>
<text x="144" y="388.9" transform="rotate(90 144 388.9)">117.77</text>
<text x="186" y="389.3" transform="rotate(90 186 389.3)">偏(误)差值</text>
<text x="224.5" y="386.8" transform="rotate(90 224.5 386.8)">8级</text>
<text x="151" y="394.5" transform="rotate(90 151 394.5)">75μm</text>
<text x="157.9" y="392.5" transform="rotate(90 157.9 392.5)">36.0μm</text>
<text x="165" y="394.6" transform="rotate(90 165 394.6)">34μm</text>
<text x="172" y="394.6" transform="rotate(90 172 394.6)">94μm</text>
<text x="178.9" y="390.3" transform="rotate(90 178.9 390.3)">±22.0μm</text>
<text x="249" y="393.5" transform="rotate(90 249 393.5)">10.125</text>
<text x="137" y="398.9" transform="rotate(90 137 398.9)">9</text>
<text x="193" y="397.8" transform="rotate(90 193 397.8)">23</text>
<text x="210.4" y="396.8" transform="rotate(90 210.4 396.8)">225</text>
<text x="234.9" y="396" transform="rotate(90 234.9 396)">7.07</text>
<text x="241.9" y="398.9" transform="rotate(90 241.9 398.9)">0</text>
<text x="256" y="398.9" transform="rotate(90 256 398.9)">1</text>
<text x="262.9" y="398.7" transform="rotate(90 262.9 398.7)">0°</text>
<text x="270" y="397.7" transform="rotate(90 270 397.7)">20°</text>
<text x="276.9" y="397.8" transform="rotate(90 276.9 397.8)">77</text>
<text x="283.9" y="396.8" transform="rotate(90 283.9 396.8)">4.5</text>
</g>
<g font-size="3.2">
<text x="143.3" y="371.5" transform="rotate(90 143.3 371.5)">k</text>
<text x="143.3" y="378" transform="rotate(90 143.3 378)">bn</text>
<text x="150.8" y="375.8" transform="rotate(90 150.8 375.8)">r</text>
<text x="156.8" y="374.9" transform="rotate(90 156.8 374.9)">β</text>
<text x="164.8" y="374.6" transform="rotate(90 164.8 374.6)">α</text>
<text x="171.3" y="375.8" transform="rotate(90 171.3 375.8)">p</text>
<text x="178" y="377.2" transform="rotate(90 178 377.2)">pt</text>
<text x="255.7" y="374.4" transform="rotate(90 255.7 374.4)">a</text>
<text x="257.8" y="375.6" transform="rotate(90 257.8 375.6)">*</text>
</g>
<g font-size="3">
<text x="143" y="401.7" transform="rotate(90 143 401.7)">-0.236</text>
<text x="145.8" y="401.7" transform="rotate(90 145.8 401.7)">-0.105</text>
</g>
<g font-size="2.9">
<text x="184.4" y="369.3" transform="rotate(90 184.4 369.3)">项目代号</text>
<text x="188.5" y="372.1" transform="rotate(90 188.5 372.1)">检验</text>
</g>
</svg>
